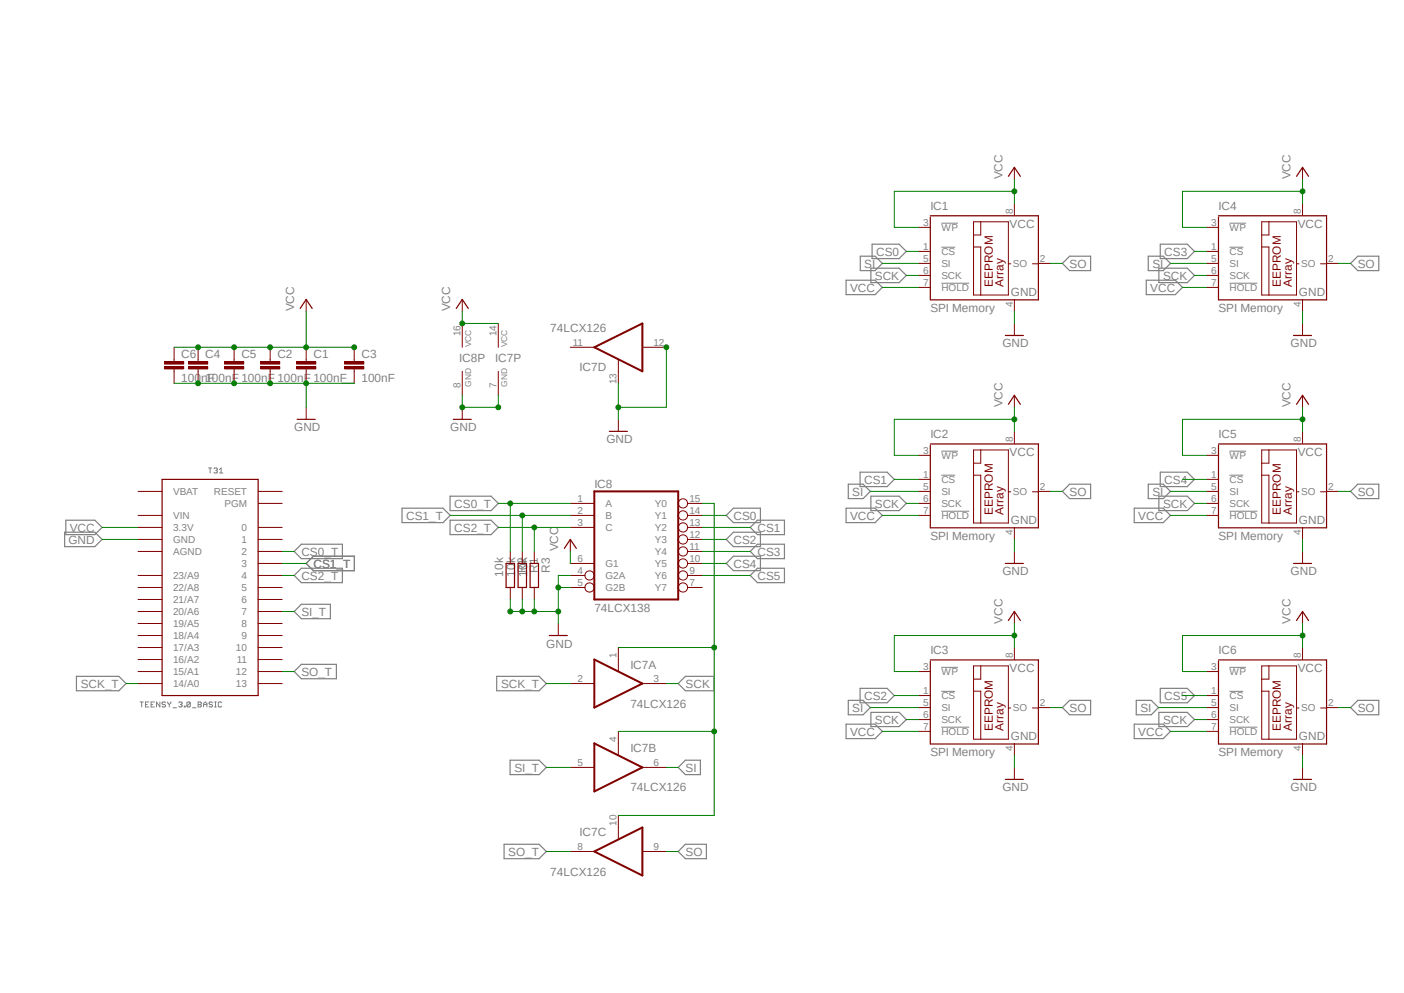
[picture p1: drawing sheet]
<svg xmlns="http://www.w3.org/2000/svg" width="297mm" height="210mm" viewBox="0 0 297 210" stroke-linecap="round" stroke-linejoin="round" font-family="sans-serif">
<path d="M13.4 32l278.6 153.8M292 32l-278.6 153.8" fill="none" stroke="#fff" stroke-width=".21"/>
<g fill="none" stroke="#808080" stroke-width=".21">
<path d="M199.1 52.3h3M199.1 59.9h5.9M199.1 47.2h3.5M260.1 52.3h2.9M260.1 59.9h5.9M260.1 47.2h3.5M44.1 99h.7M44.4 99v1M45.3 99.1l.1-.1h.4l.2 .1-.2 .4M45.6 99.5h.2M45.8 99.5l.2 .2-.2 .3h-.4l-.1-.1M46.4 99.3l.4-.3v1"/>
<path d="M199.1 95.4h3.5M260.1 95.4h3.5M46.4 100h.8M199.1 100.5h3M199.1 108.1h5.9M260.1 100.5h2.9M260.1 108.1h5.9M29.6 148.5h.7M30 148.5v1M30.8 149h.4M31.5 148.5h-.7v1h.7M32 149h.3"/>
<path d="M32.7 148.5h-.7v1h.7M33.8 148.5v1l-.7-1v1M35 148.6l-.2-.1h-.3l-.2 .3 .2 .2h.3l.2 .4-.2 .1h-.3l-.2-.1M35.5 148.5l.3 .5M35.8 149v.5M36.2 148.5l-.4 .5M36.6 149.7h.7M37.8 148.6l.2-.1h.3l.2 .1-.2 .4M38.1 149h.2M38.3 149l.2 .2-.2 .3h-.3l-.2-.1M39 149.4h.2v.1h-.2zM40.3 148.6l-.2-.1-.6 .1v.8"/>
<path d="M40.3 148.6v.8l-.2 .1-.6-.1M40.3 148.6l-.8 .8M40.7 149.7h.7M41.9 148.5h.5l.2 .1-.2 .4 .2 .4-.2 .1h-.5zM41.9 149h.5M43.1 149h.7M43.1 149.5v-.7l.3-.3 .4 .3v.7M45 148.6l-.6-.1-.2 .3 .2 .2h.3l.3 .4-.3 .1h-.3l-.2-.1M45.4 148.5h.4M45.4 149.5h.4M45.6 148.5v1M46.9 148.6l-.2-.1h-.3l-.2 .1v.8l.2 .1 .5-.1"/>
<path d="M199.1 146.2h3M199.1 153.8h5.9M199.1 141.1h3.5M260.1 146.2h2.9M260.1 153.8h5.9M260.1 141.1h3.5"/>
</g>
<g fill="none" stroke="#808080" stroke-width=".25">
<path d="M179 59.3h6.1l1.5 1.5-1.5 1.5h-6.1zM182 54.2h3.1l1.5 1.5-1.5 1.5h-3.1zM184.2 56.7h6l1.5 1.6-1.5 1.5h-6zM184.5 51.6h5.7l1.5 1.6-1.5 1.5h-5.7zM224.7 55.7l1.6-1.5h4.4v3h-4.4zM242.5 59.3h6.1l1.5 1.5-1.5 1.5h-6.1zM242.9 54.2h3.2l1.5 1.5-1.5 1.5h-3.2zM245.2 56.7h6l1.5 1.6-1.5 1.5h-6zM245.4 51.6h5.8l1.5 1.6-1.5 1.5h-5.8zM285.7 55.7l1.5-1.5h4.5v3h-4.5zM181.9 99.9h5.8l1.5 1.5-1.5 1.5h-5.8zM245.4 99.9h5.8l1.5 1.5-1.5 1.5h-5.8z"/>
<path d="M13.7 112.6h6.4l1.5 1.5-1.5 1.5h-6.4zM13.9 110h6.2l1.5 1.5-1.5 1.6h-6.2zM62.2 116.6l1.6-1.5h8.6v3.1h-8.6zM64.8 119.2l1.5-1.6h8.7v3.1h-8.7zM85 107.5h8.7l1.5 1.5-1.5 1.5h-8.7zM95.2 110h8.7l1.5 1.5-1.5 1.6h-8.7zM95.2 104.9h8.7l1.5 1.6-1.5 1.5h-8.7zM153.6 109l1.6-1.5h5.7v3h-5.7zM153.6 119.2l1.6-1.6h5.7v3.1h-5.7zM155.2 112.6h5.7v3h-5.7l-1.6-1.5zM160.2 110h5.7v3.1h-5.7l-1.5-1.6zM160.2 115.1h5.7v3.1h-5.7l-1.5-1.6z"/>
<path d="M179 107.5h6.1l1.5 1.5-1.5 1.5h-6.1zM179.5 102.4h3.1l1.5 1.5-1.5 1.6h-3.1zM184.2 104.9h6l1.5 1.6-1.5 1.5h-6zM224.7 103.9l1.6-1.5h4.4v3.1h-4.4zM239.9 107.5h6.2l1.5 1.5-1.5 1.5h-6.2zM242.9 102.4h3.2l1.5 1.5-1.5 1.6h-3.2zM245.2 104.9h6l1.5 1.6-1.5 1.5h-6zM285.7 103.9l1.5-1.5h4.5v3.1h-4.5zM62.2 129.3l1.6-1.5h6.1v3.1h-6.1zM62.2 121.7l1.6-1.5h8.6v3h-8.6zM160.2 120.2h5.7v3h-5.7l-1.5-1.5zM16.2 143h8.9l1.6 1.6-1.6 1.5h-8.9z"/>
<path d="M63.8 140.5h7.4v3.1h-7.4l-1.6-1.6zM105.1 143h8.9l1.6 1.6-1.6 1.5h-8.9zM143.5 144.6l1.5-1.6h6v3.1h-6zM179 153.2h6.1l1.5 1.5-1.5 1.5h-6.1zM179.5 148.1h3.1l1.5 1.5-1.5 1.6h-3.1zM181.9 145.6h5.8l1.5 1.5-1.5 1.5h-5.8zM184.2 150.7h6l1.5 1.5-1.5 1.5h-6zM224.7 149.6l1.6-1.5h4.4v3.1h-4.4zM239.9 153.2h6.2l1.5 1.5-1.5 1.5h-6.2zM240.4 148.1h3.1l1.6 1.5-1.6 1.6h-3.1zM245.2 150.7h6l1.5 1.5-1.5 1.5h-6zM245.4 145.6h5.8l1.5 1.5-1.5 1.5h-5.8z"/>
<path d="M285.7 149.6l1.5-1.5h4.5v3.1h-4.5zM106.6 178.6h7.4l1.6 1.5-1.6 1.5h-7.4zM107.9 160.8h6.1l1.6 1.5-1.6 1.5h-6.1zM143.5 162.3l1.5-1.5h3.2v3h-3.2zM143.5 180.1l1.5-1.5h4.4v3h-4.4z"/>
</g>
<path d="M125.7 73.4l10.2-5v10.1zM125.7 103.9h17.8v22.9h-17.8zM125.7 139.5l10.2 5.1-10.2 5zM125.7 157.2l10.2 5.1-10.2 5.1zM125.7 180.1l10.2-5.1v10.2z" fill="none" stroke="#800000" stroke-width=".42"/>
<g fill="none" stroke="#800000" stroke-width=".21">
<path d="M214.6 35.4v2.5M194.3 53.2h2.5M194.3 55.7h2.5M194.3 58.3h2.5M194.3 48.1h2.5M206 46.9h7.3v15.5h-7.3zM206 52.2h1.5v10.2M207.5 46.9v2.8h-1.5M213.3 55.8h.5M214.6 43v2.6M218.4 55.8h1.3M219.7 55.7h2.5"/>
<path d="M57.1 76v.5M57.1 78v.5M97.8 63.3v2.6M97.8 68.4v5M97.8 78.5v5.1M120.6 73.4h5.1M130.8 76v5.1M135.9 73.4h5.1M194.3 60.8h2.5M214.6 63.3v2.6M214.6 68.4v2.6M97.8 86.1v2.6"/>
<path d="M130.8 88.7v2.5M120.6 106.5h5.1M120.6 109h5.1M120.6 111.5h5.1M120.6 119.2h5.1M145.5 106.5h3M145.5 109h3M145.5 111.5h3M145.5 119.2h3M145.5 116.6h3M145.5 114.1h3M118.1 131.9v2.5"/>
<path d="M120.6 121.7h3.1M120.6 124.2h3.1M130.8 136.9v5.1M145.5 121.7h3M145.5 124.2h3M120.6 144.6h5.1M130.8 154.7v5.1M135.9 144.6h5.1M120.6 162.3h5.1M130.8 172.5v5M135.9 162.3h5.1M120.6 180.1h5.1"/>
<path d="M135.9 180.1h5.1"/>
<circle cx="144.5" cy="119.2" r=".98"/>
<circle cx="144.5" cy="109" r=".98"/>
<circle cx="144.5" cy="116.6" r=".98"/>
<circle cx="144.5" cy="114.1" r=".98"/>
<circle cx="144.5" cy="106.5" r=".98"/>
<circle cx="144.5" cy="111.5" r=".98"/>
<circle cx="124.7" cy="121.7" r=".98"/>
<circle cx="124.7" cy="124.2" r=".98"/>
<circle cx="144.5" cy="124.2" r=".98"/>
<circle cx="144.5" cy="121.7" r=".98"/>
</g>
<path d="M213.3 37.3l1.3-1.9 1.3 1.9M196.8 45.6h22.9v17.8h-22.9v-17.5M96.5 65.2l1.3-1.9 1.3 1.9M212.7 71h3.8M95.9 88.7h3.8M128.9 91.2h3.8M116.2 134.4h3.8" fill="none" stroke="#800000" stroke-width=".25"/>
<path d="M55.1 77.5h4.1v.5h-4.1z" fill-rule="evenodd" fill="#800000"/>
<path d="M55.1 77.5h4.1v.5h-4.1z" fill="none" stroke="#800000" stroke-width=".21"/>
<path d="M55.1 76.5h4.1v.5h-4.1z" fill-rule="evenodd" fill="#800000"/>
<path d="M55.1 76.5h4.1v.5h-4.1zM57.1 73.4v2.6M57.1 78.5v2.6M64.8 63.3v2.6M74.9 76v.5M74.9 78v.5M64.8 86.1v2.6M120.6 114.1v2.5" fill="none" stroke="#800000" stroke-width=".21"/>
<path d="M63.5 65.2l1.3-1.9 1.2 1.9M62.9 88.7h3.8M119.4 116l1.2-1.9 1.3 1.9" fill="none" stroke="#800000" stroke-width=".25"/>
<path d="M72.9 77.5h4.1v.5h-4.1z" fill-rule="evenodd" fill="#800000"/>
<path d="M72.9 77.5h4.1v.5h-4.1z" fill="none" stroke="#800000" stroke-width=".21"/>
<path d="M72.9 76.5h4.1v.5h-4.1z" fill-rule="evenodd" fill="#800000"/>
<g fill="none" stroke="#800000" stroke-width=".21">
<path d="M49.5 76v.5M49.5 78v.5M72.9 76.5h4.1v.5h-4.1zM74.9 73.4v2.6M74.9 78.5v2.6M105.4 68.4v5M105.4 78.5v5.1M107.9 116.6v2.6M110.5 116.6v2.6M113 116.6v2.6M107.9 124.2v2.6M110.5 124.2v2.6"/>
<path d="M113 124.2v2.6"/>
</g>
<path d="M107.1 119.2h1.7v5h-1.7zM109.6 119.2h1.8v5h-1.8zM112.1 119.2h1.8v5h-1.8z" fill="none" stroke="#800000" stroke-width=".25"/>
<path d="M47.5 77.5h4.1v.5h-4.1z" fill-rule="evenodd" fill="#800000"/>
<path d="M47.5 77.5h4.1v.5h-4.1z" fill="none" stroke="#800000" stroke-width=".21"/>
<path d="M47.5 76.5h4.1v.5h-4.1z" fill-rule="evenodd" fill="#800000"/>
<path d="M41.9 76v.5M41.9 78v.5M47.5 76.5h4.1v.5h-4.1zM49.5 73.4v2.6M49.5 78.5v2.6" fill="none" stroke="#800000" stroke-width=".21"/>
<path d="M39.9 77.5h4v.5h-4z" fill-rule="evenodd" fill="#800000"/>
<path d="M39.9 77.5h4v.5h-4z" fill="none" stroke="#800000" stroke-width=".21"/>
<path d="M39.9 76.5h4v.5h-4z" fill-rule="evenodd" fill="#800000"/>
<g fill="none" stroke="#800000" stroke-width=".21">
<path d="M275.5 35.4v2.5M255.2 53.2h2.6M255.2 55.7h2.6M255.2 58.3h2.6M255.2 48.1h2.6M266.9 46.9h7.4v15.5h-7.4zM266.9 52.2h1.5v10.2M268.4 46.9v2.8h-1.5M274.3 55.8h.5M275.5 43v2.6M279.4 55.8h1.2M280.6 55.7h2.6"/>
<path d="M39.9 76.5h4v.5h-4zM41.9 73.4v2.6M41.9 78.5v2.6M64.8 76v.5M64.8 78v.5M255.2 60.8h2.6M275.5 63.3v2.6M275.5 68.4v2.6M194.3 96.3h2.5M206 95.2h7.3v15.4h-7.3zM207.5 95.2v2.8h-1.5M214.6 83.6v2.5"/>
<path d="M214.6 91.2v2.6M255.2 96.3h2.6M266.9 95.2h7.4v15.4h-7.4zM268.4 95.2v2.8h-1.5M275.5 83.6v2.5M275.5 91.2v2.6M29.2 116.6h5.1M29.2 114.1h5.1M29.2 111.5h5.1M29.2 109h5.1M29.2 103.9h5.1M54.6 119.2h5.1"/>
<path d="M54.6 116.6h5.1M54.6 114.1h5.1M54.6 111.5h5.1M54.6 103.9h5.1M54.6 106.5h5.1M194.3 109h2.5M194.3 103.9h2.5M194.3 106.5h2.5M194.3 101.4h2.5M206 100.5h1.5v10.1M213.3 104h.5M214.6 111.5v2.6"/>
<path d="M214.6 116.6v2.6M218.4 104h1.3M219.7 103.9h2.5M255.2 109h2.6M255.2 103.9h2.6M255.2 106.5h2.6M255.2 101.4h2.6M266.9 100.5h1.5v10.1M274.3 104h.5M275.5 111.5v2.6M275.5 116.6v2.6M279.4 104h1.2"/>
<path d="M280.6 103.9h2.6M29.2 139.5h5.1M29.2 136.9h5.1M29.2 134.4h5.1M29.2 131.9h5.1M29.2 129.3h5.1M29.2 126.8h5.1M29.2 124.2h5.1M29.2 121.7h5.1M54.6 139.5h5.1M54.6 136.9h5.1M54.6 134.4h5.1"/>
<path d="M54.6 131.9h5.1M54.6 129.3h5.1M54.6 126.8h5.1M54.6 124.2h5.1M54.6 121.7h5.1M214.6 129.3v2.6M214.6 136.9v2.6M275.5 129.3v2.6M275.5 136.9v2.6M29.2 142h5.1M29.2 144.6h5.1M54.6 142h5.1"/>
<path d="M54.6 144.6h5.1M194.3 142h2.5M194.3 147.1h2.5M194.3 149.6h2.5M194.3 154.7h2.5M194.3 152.2h2.5M206 140.8h7.3v15.5h-7.3zM206 146.2h1.5v10.1M207.5 140.8v2.8h-1.5M213.3 149.7h.5M214.6 157.2v2.6M218.4 149.7h1.3"/>
<path d="M219.7 149.6h2.5M255.2 142h2.6M255.2 147.1h2.6M255.2 149.6h2.6M255.2 154.7h2.6M255.2 152.2h2.6M266.9 140.8h7.4v15.5h-7.4zM266.9 146.2h1.5v10.1M268.4 140.8v2.8h-1.5M274.3 149.7h.5M275.5 157.2v2.6M279.4 149.7h1.2"/>
<path d="M280.6 149.6h2.6M214.6 162.3v2.5M275.5 162.3v2.5"/>
</g>
<g fill="none" stroke="#800000" stroke-width=".25">
<path d="M274.3 37.3l1.2-1.9 1.3 1.9M257.8 45.6h22.8v17.8h-22.8v-17.5M273.6 71h3.9M196.8 93.9h22.9v17.7h-22.9v-17.5M213.3 85.5l1.3-1.9 1.3 1.9M257.8 93.9h22.8v17.7h-22.8v-17.5M274.3 85.5l1.2-1.9 1.3 1.9M34.3 101.4h20.3v45.7h-20.3zM212.7 119.2h3.8M273.6 119.2h3.9M196.8 139.6h22.9v17.8h-22.9v-17.6M213.3 131.2l1.3-1.9 1.3 1.9"/>
<path d="M257.8 139.6h22.8v17.8h-22.8v-17.6M274.3 131.2l1.2-1.9 1.3 1.9M212.7 164.8h3.8M273.6 164.8h3.9"/>
</g>
<path d="M62.7 77.5h4.1v.5h-4.1z" fill-rule="evenodd" fill="#800000"/>
<path d="M62.7 77.5h4.1v.5h-4.1z" fill="none" stroke="#800000" stroke-width=".21"/>
<path d="M62.7 76.5h4.1v.5h-4.1z" fill-rule="evenodd" fill="#800000"/>
<path d="M36.8 76v.5M36.8 78v.5M62.7 76.5h4.1v.5h-4.1zM64.8 73.4v2.6M64.8 78.5v2.6" fill="none" stroke="#800000" stroke-width=".21"/>
<path d="M34.8 77.5h4.1v.5h-4.1z" fill-rule="evenodd" fill="#800000"/>
<path d="M34.8 77.5h4.1v.5h-4.1z" fill="none" stroke="#800000" stroke-width=".21"/>
<path d="M34.8 76.5h4.1v.5h-4.1z" fill-rule="evenodd" fill="#800000"/>
<path d="M34.8 76.5h4.1v.5h-4.1zM36.8 73.4v2.6M36.8 78.5v2.6" fill="none" stroke="#800000" stroke-width=".21"/>
<path d="M97.8 65.9v2.5h7.6M59.7 129.3h2.5M26.7 144.6h2.5M59.7 142h2.5M115.6 144.6h5M115.6 162.3h5M115.6 180.1h5" fill="none" stroke="#008000" stroke-width=".21"/>
<circle cx="97.8" cy="68.4" r=".51" fill="#008000"/>
<g fill="none" stroke="#008000" stroke-width=".21">
<path d="M49.5 73.4h7.6M120.6 116.6v2.6"/>
<circle cx="97.8" cy="68.4" r=".51"/>
</g>
<circle cx="49.5" cy="73.4" r=".51" fill="#008000"/>
<circle cx="49.5" cy="73.4" r=".51" fill="none" stroke="#008000" stroke-width=".21"/>
<circle cx="57.1" cy="73.4" r=".51" fill="#008000"/>
<g fill="none" stroke="#008000" stroke-width=".21">
<path d="M64.8 65.9v7.5h10.1"/>
<circle cx="57.1" cy="73.4" r=".51"/>
</g>
<circle cx="64.8" cy="73.4" r=".51" fill="#008000"/>
<g fill="none" stroke="#008000" stroke-width=".21">
<path d="M36.8 73.4h12.7M57.1 73.4h7.7"/>
<circle cx="64.8" cy="73.4" r=".51"/>
</g>
<circle cx="41.9" cy="73.4" r=".51" fill="#008000"/>
<circle cx="41.9" cy="73.4" r=".51" fill="none" stroke="#008000" stroke-width=".21"/>
<circle cx="74.9" cy="73.4" r=".51" fill="#008000"/>
<g fill="none" stroke="#008000" stroke-width=".21">
<path d="M214.6 37.9v5.1M214.6 40.5h-25.4v7.6h5.1"/>
<circle cx="74.9" cy="73.4" r=".51"/>
</g>
<circle cx="214.6" cy="40.5" r=".51" fill="#008000"/>
<g fill="none" stroke="#008000" stroke-width=".21">
<path d="M214.6 86.1v5.1M214.6 88.7h-25.4v7.6h5.1"/>
<circle cx="214.6" cy="40.5" r=".51"/>
</g>
<circle cx="214.6" cy="88.7" r=".51" fill="#008000"/>
<g fill="none" stroke="#008000" stroke-width=".21">
<path d="M214.6 131.9v5M214.6 134.4h-25.4v7.6h5.1"/>
<circle cx="214.6" cy="88.7" r=".51"/>
</g>
<circle cx="214.6" cy="134.4" r=".51" fill="#008000"/>
<g fill="none" stroke="#008000" stroke-width=".21">
<path d="M275.5 37.9v5.1M275.5 40.5h-25.4v7.6h5.1"/>
<circle cx="214.6" cy="134.4" r=".51"/>
</g>
<circle cx="275.5" cy="40.5" r=".51" fill="#008000"/>
<g fill="none" stroke="#008000" stroke-width=".21">
<path d="M275.5 86.1v5.1M275.5 88.7h-25.4v7.6h5.1"/>
<circle cx="275.5" cy="40.5" r=".51"/>
</g>
<circle cx="275.5" cy="88.7" r=".51" fill="#008000"/>
<g fill="none" stroke="#008000" stroke-width=".21">
<path d="M275.5 131.9v5M275.5 134.4h-25.4v7.6h5.1"/>
<circle cx="275.5" cy="88.7" r=".51"/>
</g>
<circle cx="275.5" cy="134.4" r=".51" fill="#008000"/>
<g fill="none" stroke="#008000" stroke-width=".21">
<path d="M141 73.4v12.7h-10.2M186.6 60.8h7.7M214.6 65.9v2.5M250.1 60.8h5.1M130.8 81.1v7.6M21.6 111.5h7.6M186.6 109h7.7M247.6 109h7.6M186.6 154.7h7.7M247.6 154.7h7.6"/>
<circle cx="275.5" cy="134.4" r=".51"/>
</g>
<circle cx="130.8" cy="86.1" r=".51" fill="#008000"/>
<circle cx="130.8" cy="86.1" r=".51" fill="none" stroke="#008000" stroke-width=".21"/>
<circle cx="141" cy="73.4" r=".51" fill="#008000"/>
<g fill="none" stroke="#008000" stroke-width=".21">
<path d="M110.5 126.8v2.5"/>
<circle cx="141" cy="73.4" r=".51"/>
</g>
<circle cx="110.5" cy="129.3" r=".51" fill="#008000"/>
<g fill="none" stroke="#008000" stroke-width=".21">
<path d="M118.1 124.2h2.5M120.6 121.7h-2.5v7.6"/>
<circle cx="110.5" cy="129.3" r=".51"/>
</g>
<circle cx="118.1" cy="124.2" r=".51" fill="#008000"/>
<g fill="none" stroke="#008000" stroke-width=".21">
<path d="M107.9 126.8v2.5h5.1v-2.5M118.1 129.3v2.6"/>
<circle cx="118.1" cy="124.2" r=".51"/>
</g>
<circle cx="107.9" cy="129.3" r=".51" fill="#008000"/>
<circle cx="107.9" cy="129.3" r=".51" fill="none" stroke="#008000" stroke-width=".21"/>
<circle cx="113" cy="129.3" r=".51" fill="#008000"/>
<g fill="none" stroke="#008000" stroke-width=".21">
<path d="M113 129.3h5.1"/>
<circle cx="113" cy="129.3" r=".51"/>
</g>
<circle cx="118.1" cy="129.3" r=".51" fill="#008000"/>
<g fill="none" stroke="#008000" stroke-width=".21">
<path d="M41.9 81.1h15.2"/>
<circle cx="118.1" cy="129.3" r=".51"/>
</g>
<circle cx="49.5" cy="81.1" r=".51" fill="#008000"/>
<g fill="none" stroke="#008000" stroke-width=".21">
<path d="M57.1 81.1h7.7"/>
<circle cx="49.5" cy="81.1" r=".51"/>
</g>
<circle cx="57.1" cy="81.1" r=".51" fill="#008000"/>
<g fill="none" stroke="#008000" stroke-width=".21">
<path d="M72.4 81.1h-7.6v5"/>
<circle cx="57.1" cy="81.1" r=".51"/>
</g>
<path d="M72.4 81.1h2.5" fill="none" stroke="#008000" stroke-width=".25"/>
<circle cx="64.8" cy="81.1" r=".51" fill="#008000"/>
<g fill="none" stroke="#008000" stroke-width=".21">
<path d="M36.8 81.1h5.1"/>
<circle cx="64.8" cy="81.1" r=".51"/>
</g>
<circle cx="41.9" cy="81.1" r=".51" fill="#008000"/>
<g fill="none" stroke="#008000" stroke-width=".21">
<path d="M97.8 83.6v2.5h7.6v-2.5"/>
<circle cx="41.9" cy="81.1" r=".51"/>
</g>
<circle cx="97.8" cy="86.1" r=".51" fill="#008000"/>
<circle cx="97.8" cy="86.1" r=".51" fill="none" stroke="#008000" stroke-width=".21"/>
<circle cx="105.4" cy="86.1" r=".51" fill="#008000"/>
<g fill="none" stroke="#008000" stroke-width=".21">
<path d="M222.2 55.7h2.5M283.2 55.7h2.5M275.5 65.9v2.5M21.6 114.1h7.6M105.4 111.5h15.2M113 111.5v5.1M214.6 114.1v2.5M222.2 103.9h2.5M275.5 114.1v2.5M283.2 103.9h2.5M214.6 159.8v2.5M222.2 149.6h2.5"/>
<path d="M275.5 159.8v2.5M283.2 149.6h2.5M141 180.1h2.5"/>
<circle cx="105.4" cy="86.1" r=".51"/>
</g>
<circle cx="113" cy="111.5" r=".51" fill="#008000"/>
<g fill="none" stroke="#008000" stroke-width=".21">
<path d="M95.2 109h25.4M110.5 109v7.6M59.7 121.7h2.5"/>
<circle cx="113" cy="111.5" r=".51"/>
</g>
<circle cx="110.5" cy="109" r=".51" fill="#008000"/>
<g fill="none" stroke="#008000" stroke-width=".21">
<path d="M186.6 55.7h7.7M191.7 58.3h2.6M247.6 55.7h7.6M252.7 58.3h2.5M59.7 119.2h5.1M148.5 106.5h2.6v66h-20.3M184.1 103.9h10.2M191.7 106.5h2.6M247.6 103.9h7.6M252.7 106.5h2.5M130.8 136.9h20.3M130.8 154.7h20.3"/>
<path d="M141 144.6h2.5M184.1 149.6h10.2M191.7 152.2h2.6M245.1 149.6h10.1M252.7 152.2h2.5M141 162.3h2.5"/>
<circle cx="110.5" cy="109" r=".51"/>
</g>
<circle cx="151.1" cy="136.9" r=".51" fill="#008000"/>
<circle cx="151.1" cy="136.9" r=".51" fill="none" stroke="#008000" stroke-width=".21"/>
<circle cx="151.1" cy="154.7" r=".51" fill="#008000"/>
<g fill="none" stroke="#008000" stroke-width=".21">
<path d="M105.4 106.5h15.2M107.9 106.5v10.1"/>
<circle cx="151.1" cy="154.7" r=".51"/>
</g>
<circle cx="107.9" cy="106.5" r=".51" fill="#008000"/>
<g fill="none" stroke="#008000" stroke-width=".21">
<path d="M191.7 53.2h2.6M252.7 53.2h2.5M59.7 116.6h2.5M148.5 116.6h10.2M148.5 109h5.1M148.5 111.5h10.2M148.5 114.1h5.1M148.5 119.2h5.1M189.2 101.4h5.1M250.1 101.4h5.1M148.5 121.7h10.2M189.2 147.1h5.1"/>
<path d="M250.1 147.1h5.1"/>
<circle cx="107.9" cy="106.5" r=".51"/>
</g>
<g font-size="2.5" fill="#808080">
<text x="212.1" y="37.9" transform="rotate(-90 212.1 37.9)">VCC</text>
<text x="273" y="37.9" transform="rotate(-90 273 37.9)">VCC</text>
<text x="196.8" y="44.4">IC1</text>
<text x="257.8" y="44.4">IC4</text>
<text x="213.6" y="48.2">VCC</text>
<text x="274.5" y="48.2">VCC</text>
<text x="182.8" y="56.6">SI</text>
<text x="185.1" y="59.1">SCK</text>
<text x="185.3" y="54.1">CS0</text>
<text x="226.3" y="56.6">SO</text>
<text x="243.8" y="56.6">SI</text>
<text x="246" y="59.1">SCK</text>
<text x="246.3" y="54.1">CS3</text>
<text x="287.2" y="56.6">SO</text>
<text x="62.2" y="65.9" transform="rotate(-90 62.2 65.9)">VCC</text>
<text x="95.3" y="65.9" transform="rotate(-90 95.3 65.9)">VCC</text>
<text x="179.8" y="61.7">VCC</text>
<text x="196.8" y="66">SPI Memory</text>
<text x="213.8" y="62.7">GND</text>
<text x="243.3" y="61.7">VCC</text>
<text x="257.8" y="66">SPI Memory</text>
<text x="274.8" y="62.7">GND</text>
<text x="116.4" y="70.2">74LCX126</text>
<text x="38.4" y="75.7">C6</text>
<text x="43.4" y="75.7">C4</text>
<text x="51.1" y="75.7">C5</text>
<text x="58.7" y="75.7">C2</text>
<text x="66.3" y="75.7">C1</text>
<text x="76.5" y="75.7">C3</text>
<text x="97.2" y="76.6">IC8P</text>
<text x="104.8" y="76.6">IC7P</text>
<text x="212.1" y="73.5">GND</text>
<text x="273" y="73.5">GND</text>
<text x="38.4" y="80.7">100nF</text>
<text x="43.4" y="80.7">100nF 100nF 100nF 100nF</text>
<text x="76.5" y="80.7">100nF</text>
<text x="122.6" y="78.4">IC7D</text>
<text x="212.1" y="86.1" transform="rotate(-90 212.1 86.1)">VCC</text>
<text x="273" y="86.1" transform="rotate(-90 273 86.1)">VCC</text>
<text x="62.2" y="91.2">GND</text>
<text x="95.3" y="91.2">GND</text>
<text x="128.3" y="93.8">GND</text>
<text x="196.8" y="92.6">IC2</text>
<text x="257.8" y="92.6">IC5</text>
<text x="213.6" y="96.4">VCC</text>
<text x="274.5" y="96.4">VCC</text>
<text x="96.1" y="107.4">CS0_T</text>
<text x="125.7" y="103.3">IC8</text>
<text x="180.3" y="104.8">SI</text>
<text x="182.8" y="102.3">CS1</text>
<text x="185.1" y="107.4">SCK</text>
<text x="226.3" y="104.8">SO</text>
<text x="243.8" y="104.8">SI</text>
<text x="246" y="107.4">SCK</text>
<text x="246.3" y="102.3">CS4</text>
<text x="287.2" y="104.8">SO</text>
<text x="14.8" y="112.4">VCC</text>
<text x="85.9" y="109.9">CS1_T</text>
<text x="96.1" y="112.4">CS2_T</text>
<text x="155.2" y="109.9">CS0</text>
<text x="160.2" y="112.4">CS1</text>
<text x="179.8" y="109.9">VCC</text>
<text x="213.8" y="110.9">GND</text>
<text x="240.8" y="109.9">VCC</text>
<text x="274.8" y="110.9">GND</text>
<text x="14.5" y="115">GND</text>
<text x="63.8" y="117.5">CS0_T</text>
<text x="118.1" y="116.6" transform="rotate(-90 118.1 116.6)">VCC</text>
<text x="155.2" y="115">CS2</text>
<text x="160.2" y="117.5">CS3</text>
<text x="196.8" y="114.2">SPI Memory</text>
<text x="257.8" y="114.2">SPI Memory</text>
<text x="63.8" y="122.6">CS2_T</text>
<text x="66.3" y="120.1">CS1_T</text>
<text x="106.4" y="122" transform="rotate(-90 106.4 122)">10k</text>
<text x="109" y="122" transform="rotate(-90 109 122)">10k</text>
<text x="111.2" y="121.1" transform="rotate(-90 111.2 121.1)">R2</text>
<text x="111.5" y="122" transform="rotate(-90 111.5 122)">10k</text>
<text x="113.8" y="121.1" transform="rotate(-90 113.8 121.1)">R1</text>
<text x="116.3" y="121.1" transform="rotate(-90 116.3 121.1)">R3</text>
<text x="155.2" y="120.1">CS4</text>
<text x="160.2" y="122.6">CS5</text>
<text x="212.1" y="121.7">GND</text>
<text x="273" y="121.7">GND</text>
<text x="63.8" y="130.2">SI_T</text>
<text x="125.7" y="129.3">74LCX138</text>
<text x="212.1" y="131.9" transform="rotate(-90 212.1 131.9)">VCC</text>
<text x="273" y="131.9" transform="rotate(-90 273 131.9)">VCC</text>
<text x="115.6" y="137">GND</text>
<text x="63.8" y="142.9">SO_T</text>
<text x="133.4" y="141.4">IC7A</text>
<text x="196.8" y="138.3">IC3</text>
<text x="213.6" y="142.1">VCC</text>
<text x="257.8" y="138.3">IC6</text>
<text x="274.5" y="142.1">VCC</text>
<text x="17.1" y="145.5">SCK_T</text>
<text x="106" y="145.5">SCK_T</text>
<text x="133.4" y="149.7">74LCX126</text>
<text x="145" y="145.5">SCK</text>
<text x="182.8" y="148">CS2</text>
<text x="246.3" y="148">CS5</text>
<text x="179.8" y="155.6">VCC</text>
<text x="180.3" y="150.5">SI</text>
<text x="185.1" y="153.1">SCK</text>
<text x="226.3" y="150.5">SO</text>
<text x="240.8" y="155.6">VCC</text>
<text x="241.3" y="150.5">SI</text>
<text x="246" y="153.1">SCK</text>
<text x="287.2" y="150.5">SO</text>
<text x="133.4" y="159.1">IC7B</text>
<text x="196.8" y="159.9">SPI Memory</text>
<text x="213.8" y="156.6">GND</text>
<text x="257.8" y="159.9">SPI Memory</text>
<text x="274.8" y="156.6">GND</text>
<text x="108.8" y="163.2">SI_T</text>
<text x="133.4" y="167.4">74LCX126</text>
<text x="145" y="163.2">SI</text>
<text x="212.1" y="167.4">GND</text>
<text x="273" y="167.4">GND</text>
<text x="122.6" y="176.9">IC7C</text>
<text x="107.5" y="181">SO_T</text>
<text x="116.4" y="185.2">74LCX126</text>
<text x="145" y="181">SO</text>
</g>
<g font-size="2.5" fill="#800000">
<text x="210" y="60.6" transform="rotate(-90 210 60.6)">EEPROM</text>
<text x="212.3" y="60.6" transform="rotate(-90 212.3 60.6)">Array</text>
<text x="271" y="60.6" transform="rotate(-90 271 60.6)">EEPROM</text>
<text x="273.3" y="60.6" transform="rotate(-90 273.3 60.6)">Array</text>
<text x="210" y="108.8" transform="rotate(-90 210 108.8)">EEPROM</text>
<text x="212.3" y="108.8" transform="rotate(-90 212.3 108.8)">Array</text>
<text x="271" y="108.8" transform="rotate(-90 271 108.8)">EEPROM</text>
<text x="273.3" y="108.8" transform="rotate(-90 273.3 108.8)">Array</text>
<text x="210" y="154.6" transform="rotate(-90 210 154.6)">EEPROM</text>
<text x="212.3" y="154.6" transform="rotate(-90 212.3 154.6)">Array</text>
<text x="271" y="154.6" transform="rotate(-90 271 154.6)">EEPROM</text>
<text x="273.3" y="154.6" transform="rotate(-90 273.3 154.6)">Array</text>
</g>
<g font-size="2.1" fill="#808080">
<text x="195.3" y="47.7">3</text>
<text x="214.2" y="45.2" transform="rotate(-90 214.2 45.2)">8</text>
<text x="256.2" y="47.7">3</text>
<text x="275.2" y="45.2" transform="rotate(-90 275.2 45.2)">8</text>
<text x="195.3" y="52.8">1</text>
<text x="199.1" y="53.9">CS</text>
<text x="199.1" y="48.9">WP</text>
<text x="256.2" y="52.8">1</text>
<text x="260.1" y="53.9">CS</text>
<text x="260.1" y="48.9">WP</text>
<text x="195.3" y="57.9">6</text>
<text x="195.3" y="55.3">5</text>
<text x="199.1" y="59">SCK</text>
<text x="199.1" y="56.5">SI</text>
<text x="214.3" y="56.5">SO</text>
<text x="220" y="55.3">2</text>
<text x="256.2" y="57.9">6</text>
<text x="256.2" y="55.3">5</text>
<text x="260.1" y="59">SCK</text>
<text x="260.1" y="56.5">SI</text>
<text x="275.3" y="56.5">SO</text>
<text x="281" y="55.3">2</text>
<text x="195.3" y="60.4">7</text>
<text x="199.1" y="61.6">HOLD</text>
<text x="214.2" y="64.9" transform="rotate(-90 214.2 64.9)">4</text>
<text x="256.2" y="60.4">7</text>
<text x="260.1" y="61.6">HOLD</text>
<text x="275.2" y="64.9" transform="rotate(-90 275.2 64.9)">4</text>
<text x="97.4" y="71.1" transform="rotate(-90 97.4 71.1)">16</text>
<text x="105" y="71.1" transform="rotate(-90 105 71.1)">14</text>
<text x="121.2" y="73.1">11</text>
<text x="138.2" y="73.1">12</text>
<text x="97.4" y="82.1" transform="rotate(-90 97.4 82.1)">8</text>
<text x="105" y="82.1" transform="rotate(-90 105 82.1)">7</text>
<text x="130.4" y="81.3" transform="rotate(-90 130.4 81.3)">13</text>
<text x="195.3" y="96">3</text>
<text x="214.2" y="93.4" transform="rotate(-90 214.2 93.4)">8</text>
<text x="256.2" y="96">3</text>
<text x="275.2" y="93.4" transform="rotate(-90 275.2 93.4)">8</text>
<text x="195.3" y="101">1</text>
<text x="199.1" y="97.1">WP</text>
<text x="256.2" y="101">1</text>
<text x="260.1" y="97.1">WP</text>
<text x="36.6" y="104.7">VBAT</text>
<text x="45.3" y="104.7">RESET</text>
<text x="47.5" y="107.2">PGM</text>
<text x="122.2" y="106.1">1</text>
<text x="128.1" y="107.2">A</text>
<text x="138.6" y="107.2">Y0</text>
<text x="145.8" y="106.1">15</text>
<text x="195.3" y="106.1">6</text>
<text x="195.3" y="103.6">5</text>
<text x="199.1" y="102.2">CS</text>
<text x="199.1" y="107.2">SCK</text>
<text x="199.1" y="104.7">SI</text>
<text x="214.3" y="104.7">SO</text>
<text x="220" y="103.6">2</text>
<text x="256.2" y="106.1">6</text>
<text x="256.2" y="103.6">5</text>
<text x="260.1" y="102.2">CS</text>
<text x="260.1" y="107.2">SCK</text>
<text x="260.1" y="104.7">SI</text>
<text x="275.3" y="104.7">SO</text>
<text x="281" y="103.6">2</text>
<text x="36.6" y="109.8">VIN</text>
<text x="36.6" y="112.3">3.3V</text>
<text x="51.1" y="112.3">0</text>
<text x="122.2" y="108.7">2</text>
<text x="122.2" y="111.2">3</text>
<text x="128.1" y="109.8">B</text>
<text x="128.1" y="112.3">C</text>
<text x="138.6" y="112.3">Y2</text>
<text x="138.6" y="109.8">Y1</text>
<text x="145.8" y="113.7">12</text>
<text x="145.8" y="111.2">13</text>
<text x="145.8" y="108.7">14</text>
<text x="195.3" y="108.7">7</text>
<text x="199.1" y="109.8">HOLD</text>
<text x="214.2" y="113.1" transform="rotate(-90 214.2 113.1)">4</text>
<text x="256.2" y="108.7">7</text>
<text x="260.1" y="109.8">HOLD</text>
<text x="275.2" y="113.1" transform="rotate(-90 275.2 113.1)">4</text>
<text x="36.6" y="114.9">GND</text>
<text x="36.6" y="117.4">AGND</text>
<text x="51.1" y="119.9">3</text>
<text x="51.1" y="117.4">2</text>
<text x="51.1" y="114.9">1</text>
<text x="122.2" y="118.8">6</text>
<text x="128.1" y="119.9">G1</text>
<text x="138.6" y="119.9">Y5</text>
<text x="138.6" y="117.4">Y4</text>
<text x="138.6" y="114.9">Y3</text>
<text x="145.8" y="118.8">10</text>
<text x="145.8" y="116.3">11</text>
<text x="36.6" y="122.5">23/A9</text>
<text x="36.6" y="125">22/A8</text>
<text x="51.1" y="125">5</text>
<text x="51.1" y="122.5">4</text>
<text x="122.2" y="121.4">4</text>
<text x="122.2" y="123.9">5</text>
<text x="128.1" y="122.5">G2A</text>
<text x="128.1" y="125">G2B</text>
<text x="138.6" y="125">Y7</text>
<text x="138.6" y="122.5">Y6</text>
<text x="145.8" y="123.9">7</text>
<text x="145.8" y="121.4">9</text>
<text x="36.6" y="127.6">21/A7</text>
<text x="36.6" y="130.1">20/A6</text>
<text x="51.1" y="130.1">7</text>
<text x="51.1" y="127.6">6</text>
<text x="36.6" y="132.6">19/A5</text>
<text x="36.6" y="135.2">18/A4</text>
<text x="36.6" y="137.7">17/A3</text>
<text x="49.9" y="137.7">10</text>
<text x="51.1" y="135.2">9</text>
<text x="51.1" y="132.6">8</text>
<text x="36.6" y="140.3">16/A2</text>
<text x="36.6" y="142.8">15/A1</text>
<text x="49.9" y="142.8">12</text>
<text x="50.1" y="140.3">11</text>
<text x="130.4" y="139.1" transform="rotate(-90 130.4 139.1)">1</text>
<text x="195.3" y="141.6">3</text>
<text x="199.1" y="142.8">WP</text>
<text x="214.2" y="139.1" transform="rotate(-90 214.2 139.1)">8</text>
<text x="256.2" y="141.6">3</text>
<text x="260.1" y="142.8">WP</text>
<text x="275.2" y="139.1" transform="rotate(-90 275.2 139.1)">8</text>
<text x="36.6" y="145.3">14/A0</text>
<text x="49.9" y="145.3">13</text>
<text x="122.2" y="144.2">2</text>
<text x="138.2" y="144.2">3</text>
<text x="195.3" y="146.7">1</text>
<text x="195.3" y="149.3">5</text>
<text x="199.1" y="147.9">CS</text>
<text x="220" y="149.3">2</text>
<text x="256.2" y="146.7">1</text>
<text x="256.2" y="149.3">5</text>
<text x="260.1" y="147.9">CS</text>
<text x="281" y="149.3">2</text>
<text x="195.3" y="154.3">7</text>
<text x="195.3" y="151.8">6</text>
<text x="199.1" y="155.4">HOLD</text>
<text x="199.1" y="153">SCK</text>
<text x="199.1" y="150.4">SI</text>
<text x="214.3" y="150.4">SO</text>
<text x="256.2" y="154.3">7</text>
<text x="256.2" y="151.8">6</text>
<text x="260.1" y="155.4">HOLD</text>
<text x="260.1" y="153">SCK</text>
<text x="260.1" y="150.4">SI</text>
<text x="275.3" y="150.4">SO</text>
<text x="122.2" y="162">5</text>
<text x="130.4" y="156.9" transform="rotate(-90 130.4 156.9)">4</text>
<text x="138.2" y="162">6</text>
<text x="214.2" y="158.8" transform="rotate(-90 214.2 158.8)">4</text>
<text x="275.2" y="158.8" transform="rotate(-90 275.2 158.8)">4</text>
<text x="122.2" y="179.7">8</text>
<text x="130.4" y="174.7" transform="rotate(-90 130.4 174.7)">10</text>
<text x="138.2" y="179.7">9</text>
</g>
<g font-size="1.8" fill="#808080">
<text x="99.7" y="73.5" transform="rotate(-90 99.7 73.5)">VCC</text>
<text x="107.3" y="73.5" transform="rotate(-90 107.3 73.5)">VCC</text>
<text x="99.7" y="81.8" transform="rotate(-90 99.7 81.8)">GND</text>
<text x="107.3" y="81.8" transform="rotate(-90 107.3 81.8)">GND</text>
</g>
</svg>
